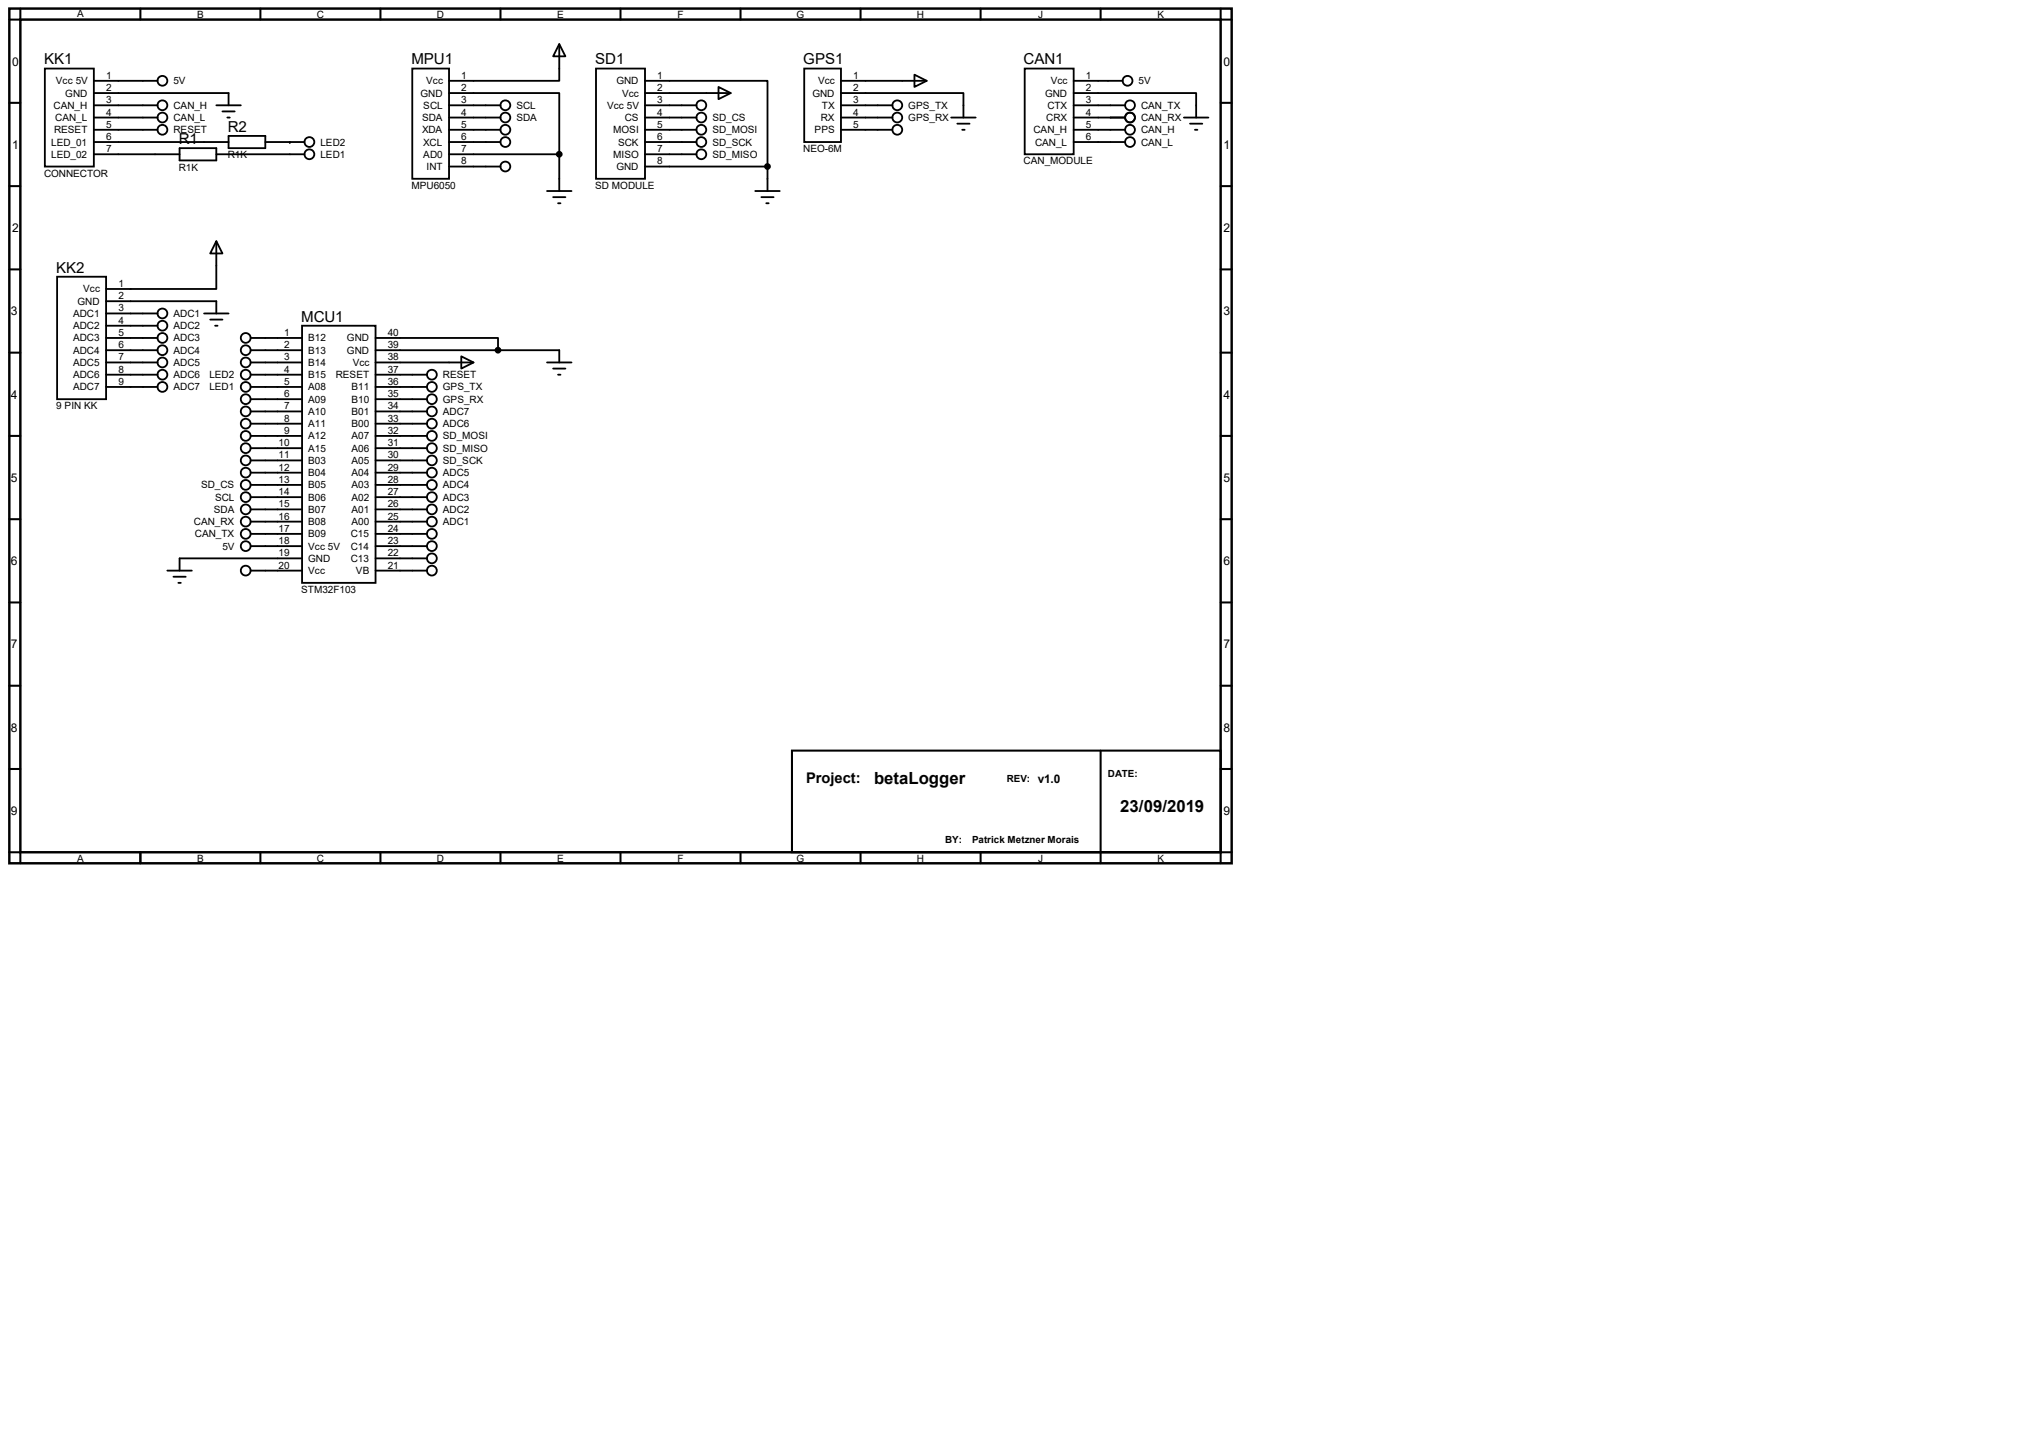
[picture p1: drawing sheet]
<svg xmlns="http://www.w3.org/2000/svg" width="420mm" height="297mm" viewBox="0 0 420 297" stroke-linecap="round" stroke-linejoin="round" font-family="sans-serif">
<path d="M1.9 1.8h253.5v177.3h-253.5zM4.2 4.1h248.9v172.7h-248.9z" fill="none" stroke="#000" stroke-width=".51"/>
<g fill="none" stroke="#000" stroke-width=".42">
<path d="M4.2 1.8v2.3h-2.3M29.1 1.8v2.3M54 1.8v2.3M78.9 1.8v2.3M103.8 1.8v2.3M128.7 1.8v2.3M153.6 1.8v2.3M178.5 1.8v2.3M203.4 1.8v2.3M228.2 1.8v2.3M253.1 1.8v2.3h2.3M1.9 21.3h2.3"/>
<path d="M1.9 38.6h2.3M253.1 21.3h2.3M253.1 38.6h2.3M1.9 55.9h2.3M253.1 55.9h2.3M1.9 73.2h2.3M253.1 73.2h2.3M1.9 90.4h2.3M253.1 90.4h2.3M1.9 107.7h2.3M253.1 107.7h2.3M1.9 125h2.3"/>
<path d="M253.1 125h2.3M1.9 142.2h2.3M1.9 159.5h2.3M164.2 155.7h88.9v21.1h-88.9zM228.2 155.7v23.4M253.1 142.2h2.3M253.1 159.5h2.3M1.9 176.8h2.3v2.3M29.1 176.8v2.3M54 176.8v2.3M78.9 176.8v2.3M103.8 176.8v2.3"/>
<path d="M128.7 176.8v2.3M153.6 176.8v2.3M178.5 176.8v2.3M203.4 176.8v2.3M255.4 176.8h-2.3v2.3"/>
</g>
<g fill="none" stroke="#000" stroke-width=".38">
<path d="M9.3 14.2h10.2v20.3h-10.2zM19.5 19.3h27.9v2.5M19.5 16.8h13.2M85.5 14.2h7.6v22.9h-7.6zM93.1 19.3h22.9v12.7M116 9.1l1.3 2.6h-2.6zM116 9.1v7.7h-22.9M123.6 14.2h10.2v22.9h-10.2zM133.8 16.8h25.4v17.7M133.8 19.3h17.7M149 18l2.5 1.3-2.5 1.3zM166.8 14.2h7.6v15.3h-7.6z"/>
<path d="M174.4 19.3h25.4v5.1M174.4 16.8h17.8M189.6 15.5l2.6 1.3-2.6 1.2zM212.5 14.2h10.2v17.8h-10.2zM222.7 19.3h25.4v5.1M222.7 16.8h10.1M19.5 21.8h13.2M19.5 24.4h13.2M19.5 26.9h13.2M19.5 29.5h27.9M19.5 32h17.7M37.2 30.7h7.7v2.6h-7.7z"/>
<path d="M44.9 21.8h5M44.9 32h18.2M46.1 23.1h2.6M47.1 24.4h.6M47.4 28.2h7.6v2.5h-7.6zM55 29.5h8.1M93.1 21.8h10.7M93.1 24.4h10.7M93.1 26.9h10.7M93.1 29.5h10.7M93.1 34.5h10.7M93.1 32h22.9"/>
<path d="M113.4 39.6h5.1M116 32v7.6M133.8 21.8h10.6M133.8 24.4h10.6M133.8 26.9h10.6M133.8 29.5h10.6M133.8 34.5h25.4M133.8 32h10.6M156.6 39.6h5.1M159.2 34.5v5.1M174.4 21.8h10.7M174.4 24.4h10.7"/>
<path d="M174.4 26.9h10.7M197.3 24.4h5M198.5 25.7h2.6M199.5 26.9h.6M222.7 21.8h10.6M222.7 24.4h10.6M222.7 26.9h10.6M222.7 29.5h10.6M245.5 24.4h5.1M246.8 25.7h2.5M247.8 26.9h.5M11.8 57.4h10.2v25.4h-10.2z"/>
<path d="M44.9 50l1.2 2.6h-2.5zM44.9 50v9.9h-22.9M114.7 40.9h2.6M115.7 42.2h.5M157.9 40.9h2.5M158.9 42.2h.5M22 62.5h22.9v2.5M22 70.1h10.7M22 72.6h10.7M22 75.2h10.7M22 77.7h10.7M22 65h10.7"/>
<path d="M22 67.6h10.7M42.3 65h5.1M43.6 66.3h2.5M44.6 67.6h.5M52 70.1h10.6M52 72.6h10.6M52 75.2h10.6M52 77.7h10.6M62.6 67.6h15.3v53.3h-15.3zM77.9 70.1h25.4v2.5M77.9 72.6h38.1v2.6M77.9 75.2h20.3"/>
<path d="M77.9 77.7h10.6M95.7 73.9l2.5 1.3-2.5 1.3zM113.4 75.2h5.1M114.7 76.5h2.6M115.7 77.7h.5M22 80.3h10.7M52 80.3h10.6M52 82.8h10.6M52 85.3h10.6M52 87.9h10.6M52 90.4h10.6M52 93h10.6"/>
<path d="M52 95.5h10.6M52 98h10.6M77.9 80.3h10.6M77.9 82.8h10.6M77.9 85.3h10.6M77.9 87.9h10.6M77.9 90.4h10.6M77.9 93h10.6M77.9 95.5h10.6M77.9 98h10.6M34.7 118.4h5.1M36 119.6h2.5"/>
<path d="M52 118.4h10.6M52 100.6h10.6M52 103.1h10.6M52 105.7h10.6M52 108.2h10.6M52 110.7h10.6M52 113.3h10.6M62.6 115.8h-25.4v2.6M77.9 115.8h10.6M77.9 118.4h10.6M77.9 100.6h10.6M77.9 103.1h10.6"/>
<path d="M77.9 105.7h10.6M77.9 108.2h10.6M77.9 110.7h10.6M77.9 113.3h10.6M37 120.9h.5"/>
<circle cx="33.7" cy="16.8" r="1.02"/>
<circle cx="233.8" cy="16.8" r="1.02"/>
<circle cx="33.7" cy="24.4" r="1.02"/>
<circle cx="33.7" cy="26.9" r="1.02"/>
<circle cx="33.7" cy="21.8" r="1.02"/>
<circle cx="64.2" cy="32" r="1.02"/>
<circle cx="64.2" cy="29.5" r="1.02"/>
<circle cx="104.8" cy="26.9" r="1.02"/>
<circle cx="104.8" cy="34.5" r="1.02"/>
<circle cx="104.8" cy="24.4" r="1.02"/>
<circle cx="104.8" cy="29.5" r="1.02"/>
<circle cx="104.8" cy="21.8" r="1.02"/>
<circle cx="116" cy="32" r=".51"/>
<circle cx="145.4" cy="24.4" r="1.02"/>
<circle cx="145.4" cy="26.9" r="1.02"/>
<circle cx="145.4" cy="29.5" r="1.02"/>
<circle cx="145.4" cy="32" r="1.02"/>
<circle cx="145.4" cy="21.8" r="1.02"/>
<circle cx="159.2" cy="34.5" r=".51"/>
<circle cx="186.1" cy="26.9" r="1.02"/>
<circle cx="186.1" cy="24.4" r="1.02"/>
<circle cx="186.1" cy="21.8" r="1.02"/>
<circle cx="234.3" cy="26.9" r="1.02"/>
<circle cx="234.3" cy="29.5" r="1.02"/>
<circle cx="234.3" cy="24.4" r="1.02"/>
<circle cx="234.3" cy="21.8" r="1.02"/>
<circle cx="33.7" cy="70.1" r="1.02"/>
<circle cx="33.7" cy="67.6" r="1.02"/>
<circle cx="33.7" cy="75.2" r="1.02"/>
<circle cx="33.7" cy="65" r="1.02"/>
<circle cx="33.7" cy="77.7" r="1.02"/>
<circle cx="33.7" cy="72.6" r="1.02"/>
<circle cx="51" cy="75.2" r="1.02"/>
<circle cx="51" cy="70.1" r="1.02"/>
<circle cx="51" cy="77.7" r="1.02"/>
<circle cx="51" cy="72.6" r="1.02"/>
<circle cx="89.6" cy="77.7" r="1.02"/>
<circle cx="103.3" cy="72.6" r=".51"/>
<circle cx="33.7" cy="80.3" r="1.02"/>
<circle cx="51" cy="98" r="1.02"/>
<circle cx="51" cy="82.8" r="1.02"/>
<circle cx="51" cy="87.9" r="1.02"/>
<circle cx="51" cy="95.5" r="1.02"/>
<circle cx="51" cy="80.3" r="1.02"/>
<circle cx="51" cy="85.3" r="1.02"/>
<circle cx="51" cy="93" r="1.02"/>
<circle cx="51" cy="90.4" r="1.02"/>
<circle cx="89.6" cy="90.4" r="1.02"/>
<circle cx="89.6" cy="98" r="1.02"/>
<circle cx="89.6" cy="85.3" r="1.02"/>
<circle cx="89.6" cy="95.5" r="1.02"/>
<circle cx="89.6" cy="82.8" r="1.02"/>
<circle cx="89.6" cy="87.9" r="1.02"/>
<circle cx="89.6" cy="80.3" r="1.02"/>
<circle cx="89.6" cy="93" r="1.02"/>
<circle cx="51" cy="113.3" r="1.02"/>
<circle cx="51" cy="118.4" r="1.02"/>
<circle cx="51" cy="103.1" r="1.02"/>
<circle cx="51" cy="105.7" r="1.02"/>
<circle cx="51" cy="110.7" r="1.02"/>
<circle cx="51" cy="108.2" r="1.02"/>
<circle cx="51" cy="100.6" r="1.02"/>
<circle cx="89.6" cy="113.3" r="1.02"/>
<circle cx="89.6" cy="108.2" r="1.02"/>
<circle cx="89.6" cy="118.4" r="1.02"/>
<circle cx="89.6" cy="115.8" r="1.02"/>
<circle cx="89.6" cy="103.1" r="1.02"/>
<circle cx="89.6" cy="110.7" r="1.02"/>
<circle cx="89.6" cy="105.7" r="1.02"/>
<circle cx="89.6" cy="100.6" r="1.02"/>
</g>
<g fill="#000">
<circle cx="60.1" cy="29.5" r=".19"/>
<circle cx="116" cy="32" r=".51"/>
<circle cx="159.2" cy="34.5" r=".51"/>
<circle cx="103.3" cy="72.6" r=".51"/>
</g>
<g font-size="3.5">
<text x="181.3" y="162.6">betaLogger</text>
<text x="232.3" y="168.5">23/09/2019</text>
</g>
<g font-size="3.1">
<text x="9.1" y="13.4">KK1</text>
<text x="85.3" y="13.4">MPU1</text>
<text x="123.4" y="13.4">SD1</text>
<text x="166.6" y="13.4">GPS1</text>
<text x="212.3" y="13.4">CAN1</text>
<text x="37.1" y="29.9">R1</text>
<text x="47.2" y="27.3">R2</text>
<text x="11.7" y="56.6">KK2</text>
<text x="62.5" y="66.7">MCU1</text>
</g>
<text font-size="3" x="167.2" y="162.4">Project:</text>
<g font-size="2.5">
<text x="2.5" y="13.6">0</text>
<text x="253.7" y="13.6">0</text>
<text x="2.5" y="30.9">1</text>
<text x="253.7" y="30.9">1</text>
<text x="2.5" y="48.1">2</text>
<text x="253.7" y="48.1">2</text>
<text x="2.3" y="65.4">3</text>
<text x="253.7" y="65.4">3</text>
<text x="2.3" y="82.7">4</text>
<text x="253.7" y="82.7">4</text>
<text x="2.3" y="99.9">5</text>
<text x="253.7" y="99.9">5</text>
<text x="2.3" y="117.2">6</text>
<text x="253.7" y="117.2">6</text>
<text x="2.3" y="134.5">7</text>
<text x="253.7" y="134.5">7</text>
<text x="2.3" y="151.8">8</text>
<text x="253.7" y="151.8">8</text>
<text x="215.2" y="162.4">v1.0</text>
<text x="2.3" y="169">9</text>
<text x="253.7" y="169">9</text>
</g>
<g font-size="2.1">
<text x="16" y="3.5">A</text>
<text x="40.9" y="3.8">B</text>
<text x="65.7" y="3.8">C</text>
<text x="90.6" y="3.8">D</text>
<text x="115.6" y="3.8">E</text>
<text x="140.5" y="3.8">F</text>
<text x="165.2" y="3.8">G</text>
<text x="190.1" y="3.8">H</text>
<text x="215.3" y="3.8">J</text>
<text x="240" y="3.8">K</text>
<text x="11.6" y="17.5">Vcc 5V</text>
<text x="22" y="16.3">1</text>
<text x="36" y="17.5">5V</text>
<text x="88.4" y="17.5">Vcc</text>
<text x="95.7" y="16.3">1</text>
<text x="127.8" y="17.5">GND</text>
<text x="136.3" y="16.3">1</text>
<text x="169.7" y="17.5">Vcc</text>
<text x="176.9" y="16.3">1</text>
<text x="217.9" y="17.5">Vcc</text>
<text x="225.2" y="16.3">1</text>
<text x="236.1" y="17.5">5V</text>
<text x="11.1" y="22.6">CAN_H</text>
<text x="13.5" y="20">GND</text>
<text x="22" y="24">4</text>
<text x="22" y="21.4">3</text>
<text x="22" y="18.9">2</text>
<text x="36" y="22.6">CAN_H</text>
<text x="87.2" y="20">GND</text>
<text x="87.8" y="22.6">SCL</text>
<text x="95.7" y="21.4">3</text>
<text x="95.7" y="24">4</text>
<text x="95.7" y="18.9">2</text>
<text x="107.1" y="22.6">SCL</text>
<text x="125.9" y="22.6">Vcc 5V</text>
<text x="129" y="20">Vcc</text>
<text x="136.3" y="21.4">3</text>
<text x="136.3" y="18.9">2</text>
<text x="136.3" y="24">4</text>
<text x="168.5" y="20">GND</text>
<text x="170.5" y="22.6">TX</text>
<text x="176.9" y="21.4">3</text>
<text x="176.9" y="18.9">2</text>
<text x="176.9" y="24">4</text>
<text x="188.4" y="22.6">GPS_TX</text>
<text x="216.7" y="20">GND</text>
<text x="217.2" y="22.6">CTX</text>
<text x="225.2" y="24">4</text>
<text x="225.2" y="18.9">2</text>
<text x="225.2" y="21.4">3</text>
<text x="236.6" y="22.6">CAN_TX</text>
<text x="11.2" y="27.6">RESET</text>
<text x="11.5" y="25.1">CAN_L</text>
<text x="22" y="29">6</text>
<text x="22" y="26.5">5</text>
<text x="36" y="25.1">CAN_L</text>
<text x="36" y="27.6">RESET</text>
<text x="87.5" y="25.1">SDA</text>
<text x="87.5" y="27.6">XDA</text>
<text x="95.7" y="29">6</text>
<text x="95.7" y="26.5">5</text>
<text x="107.1" y="25.1">SDA</text>
<text x="127.2" y="27.6">MOSI</text>
<text x="129.6" y="25.1">CS</text>
<text x="136.3" y="26.5">5</text>
<text x="136.3" y="29">6</text>
<text x="147.7" y="25.1">SD_CS</text>
<text x="147.7" y="27.6">SD_MOSI</text>
<text x="168.9" y="27.6">PPS</text>
<text x="170.2" y="25.1">RX</text>
<text x="176.9" y="26.5">5</text>
<text x="188.4" y="25.1">GPS_RX</text>
<text x="214.3" y="27.6">CAN_H</text>
<text x="217" y="25.1">CRX</text>
<text x="225.2" y="26.5">5</text>
<text x="225.2" y="29">6</text>
<text x="236.6" y="25.1">CAN_RX</text>
<text x="236.6" y="27.6">CAN_H</text>
<text x="10.6" y="30.2">LED_01</text>
<text x="10.6" y="32.7">LED_02</text>
<text x="22" y="31.6">7</text>
<text x="37.1" y="35.4">R1K</text>
<text x="47.2" y="32.9">R1K</text>
<text x="66.5" y="30.2">LED2</text>
<text x="66.5" y="32.7">LED1</text>
<text x="87.8" y="30.2">XCL</text>
<text x="87.8" y="32.7">AD0</text>
<text x="88.5" y="35.3">INT</text>
<text x="95.7" y="34.1">8</text>
<text x="95.7" y="31.6">7</text>
<text x="127.2" y="32.7">MISO</text>
<text x="127.8" y="35.3">GND</text>
<text x="128.2" y="30.2">SCK</text>
<text x="136.3" y="31.6">7</text>
<text x="136.3" y="34.1">8</text>
<text x="147.7" y="30.2">SD_SCK</text>
<text x="147.7" y="32.7">SD_MISO</text>
<text x="166.6" y="31.6">NEO-6M</text>
<text x="212.3" y="34.1">CAN_MODULE</text>
<text x="214.7" y="30.2">CAN_L</text>
<text x="236.6" y="30.2">CAN_L</text>
<text x="9.1" y="36.7">CONNECTOR</text>
<text x="85.3" y="39.2">MPU6050</text>
<text x="123.4" y="39.2">SD MODULE</text>
<text x="24.5" y="59.5">1</text>
<text x="15.1" y="65.7">ADC1</text>
<text x="16.1" y="63.2">GND</text>
<text x="17.3" y="60.7">Vcc</text>
<text x="24.5" y="64.6">3</text>
<text x="24.5" y="62.1">2</text>
<text x="36" y="65.7">ADC1</text>
<text x="15.1" y="68.3">ADC2</text>
<text x="15.1" y="70.8">ADC3</text>
<text x="24.5" y="67.1">4</text>
<text x="24.5" y="69.7">5</text>
<text x="36" y="68.3">ADC2</text>
<text x="36" y="70.8">ADC3</text>
<text x="59" y="69.7">1</text>
<text x="63.9" y="70.8">B12</text>
<text x="72" y="70.8">GND</text>
<text x="80.4" y="69.7">40</text>
<text x="15.1" y="73.4">ADC4</text>
<text x="15.1" y="75.9">ADC5</text>
<text x="24.5" y="72.2">6</text>
<text x="24.5" y="74.8">7</text>
<text x="24.5" y="77.3">8</text>
<text x="36" y="73.4">ADC4</text>
<text x="36" y="75.9">ADC5</text>
<text x="59" y="72.2">2</text>
<text x="59" y="74.8">3</text>
<text x="59" y="77.3">4</text>
<text x="63.9" y="73.4">B13</text>
<text x="63.9" y="75.9">B14</text>
<text x="72" y="73.4">GND</text>
<text x="73.1" y="75.9">Vcc</text>
<text x="80.4" y="77.3">37</text>
<text x="80.4" y="74.8">38</text>
<text x="80.4" y="72.2">39</text>
<text x="15.1" y="78.4">ADC6</text>
<text x="15.1" y="81">ADC7</text>
<text x="24.5" y="79.8">9</text>
<text x="36" y="78.4">ADC6</text>
<text x="36" y="81">ADC7</text>
<text x="43.4" y="78.4">LED2</text>
<text x="43.4" y="81">LED1</text>
<text x="59" y="79.8">5</text>
<text x="59" y="82.4">6</text>
<text x="63.9" y="78.4">B15</text>
<text x="63.9" y="81">A08</text>
<text x="63.9" y="83.5">A09</text>
<text x="69.6" y="78.4">RESET</text>
<text x="72.9" y="81">B11</text>
<text x="72.9" y="83.5">B10</text>
<text x="80.4" y="79.8">36</text>
<text x="80.4" y="82.4">35</text>
<text x="91.9" y="83.5">GPS_RX</text>
<text x="91.9" y="81">GPS_TX</text>
<text x="91.9" y="78.4">RESET</text>
<text x="11.7" y="84.9">9 PIN KK</text>
<text x="59" y="84.9">7</text>
<text x="59" y="87.5">8</text>
<text x="63.9" y="86.1">A10</text>
<text x="63.9" y="88.6">A11</text>
<text x="72.9" y="86.1">B01</text>
<text x="72.9" y="88.6">B00</text>
<text x="80.4" y="84.9">34</text>
<text x="80.4" y="87.5">33</text>
<text x="91.9" y="88.6">ADC6</text>
<text x="91.9" y="86.1">ADC7</text>
<text x="57.8" y="95.1">11</text>
<text x="57.8" y="92.5">10</text>
<text x="59" y="90">9</text>
<text x="63.9" y="91.1">A12</text>
<text x="63.9" y="93.7">A15</text>
<text x="72.9" y="91.1">A07</text>
<text x="72.9" y="93.7">A06</text>
<text x="80.4" y="90">32</text>
<text x="80.4" y="92.5">31</text>
<text x="80.4" y="95.1">30</text>
<text x="91.9" y="93.7">SD_MISO</text>
<text x="91.9" y="91.1">SD_MOSI</text>
<text x="41.7" y="101.3">SD_CS</text>
<text x="57.8" y="97.6">12</text>
<text x="57.8" y="100.2">13</text>
<text x="63.9" y="96.2">B03</text>
<text x="63.9" y="98.8">B04</text>
<text x="63.9" y="101.3">B05</text>
<text x="72.9" y="96.2">A05</text>
<text x="72.9" y="98.8">A04</text>
<text x="72.9" y="101.3">A03</text>
<text x="80.4" y="97.6">29</text>
<text x="80.4" y="100.2">28</text>
<text x="91.9" y="96.2">SD_SCK</text>
<text x="91.9" y="101.3">ADC4</text>
<text x="91.9" y="98.8">ADC5</text>
<text x="44.4" y="106.4">SDA</text>
<text x="44.6" y="103.8">SCL</text>
<text x="57.8" y="102.7">14</text>
<text x="57.8" y="105.2">15</text>
<text x="57.8" y="107.8">16</text>
<text x="63.9" y="103.8">B06</text>
<text x="63.9" y="106.4">B07</text>
<text x="72.9" y="103.8">A02</text>
<text x="72.9" y="106.4">A01</text>
<text x="80.4" y="102.7">27</text>
<text x="80.4" y="105.2">26</text>
<text x="80.4" y="107.8">25</text>
<text x="91.9" y="106.4">ADC2</text>
<text x="91.9" y="103.8">ADC3</text>
<text x="40.2" y="108.9">CAN_RX</text>
<text x="40.4" y="111.5">CAN_TX</text>
<text x="57.8" y="110.3">17</text>
<text x="57.8" y="112.9">18</text>
<text x="63.9" y="108.9">B08</text>
<text x="63.9" y="111.5">B09</text>
<text x="72.8" y="111.5">C15</text>
<text x="72.9" y="108.9">A00</text>
<text x="80.4" y="110.3">24</text>
<text x="80.4" y="112.9">23</text>
<text x="91.9" y="108.9">ADC1</text>
<text x="46.1" y="114">5V</text>
<text x="57.8" y="115.4">19</text>
<text x="57.8" y="117.9">20</text>
<text x="63.9" y="114">Vcc 5V</text>
<text x="63.9" y="116.5">GND</text>
<text x="63.9" y="119.1">Vcc</text>
<text x="72.8" y="114">C14</text>
<text x="72.8" y="116.5">C13</text>
<text x="73.8" y="119.1">VB</text>
<text x="80.4" y="117.9">21</text>
<text x="80.4" y="115.4">22</text>
<text x="62.5" y="123">STM32F103</text>
<text x="16" y="178.8">A</text>
<text x="40.9" y="178.8">B</text>
<text x="65.7" y="178.8">C</text>
<text x="90.6" y="178.8">D</text>
<text x="115.6" y="178.8">E</text>
<text x="140.5" y="178.8">F</text>
<text x="165.2" y="178.8">G</text>
<text x="190.1" y="178.8">H</text>
<text x="215.3" y="178.8">J</text>
<text x="240" y="178.8">K</text>
</g>
<g font-size="2">
<text x="229.8" y="161.2">DATE:</text>
<text x="208.8" y="162.3">REV:</text>
<text x="196" y="174.9">BY:</text>
<text x="201.6" y="174.9">Patrick Metzner Morais</text>
</g>
</svg>
